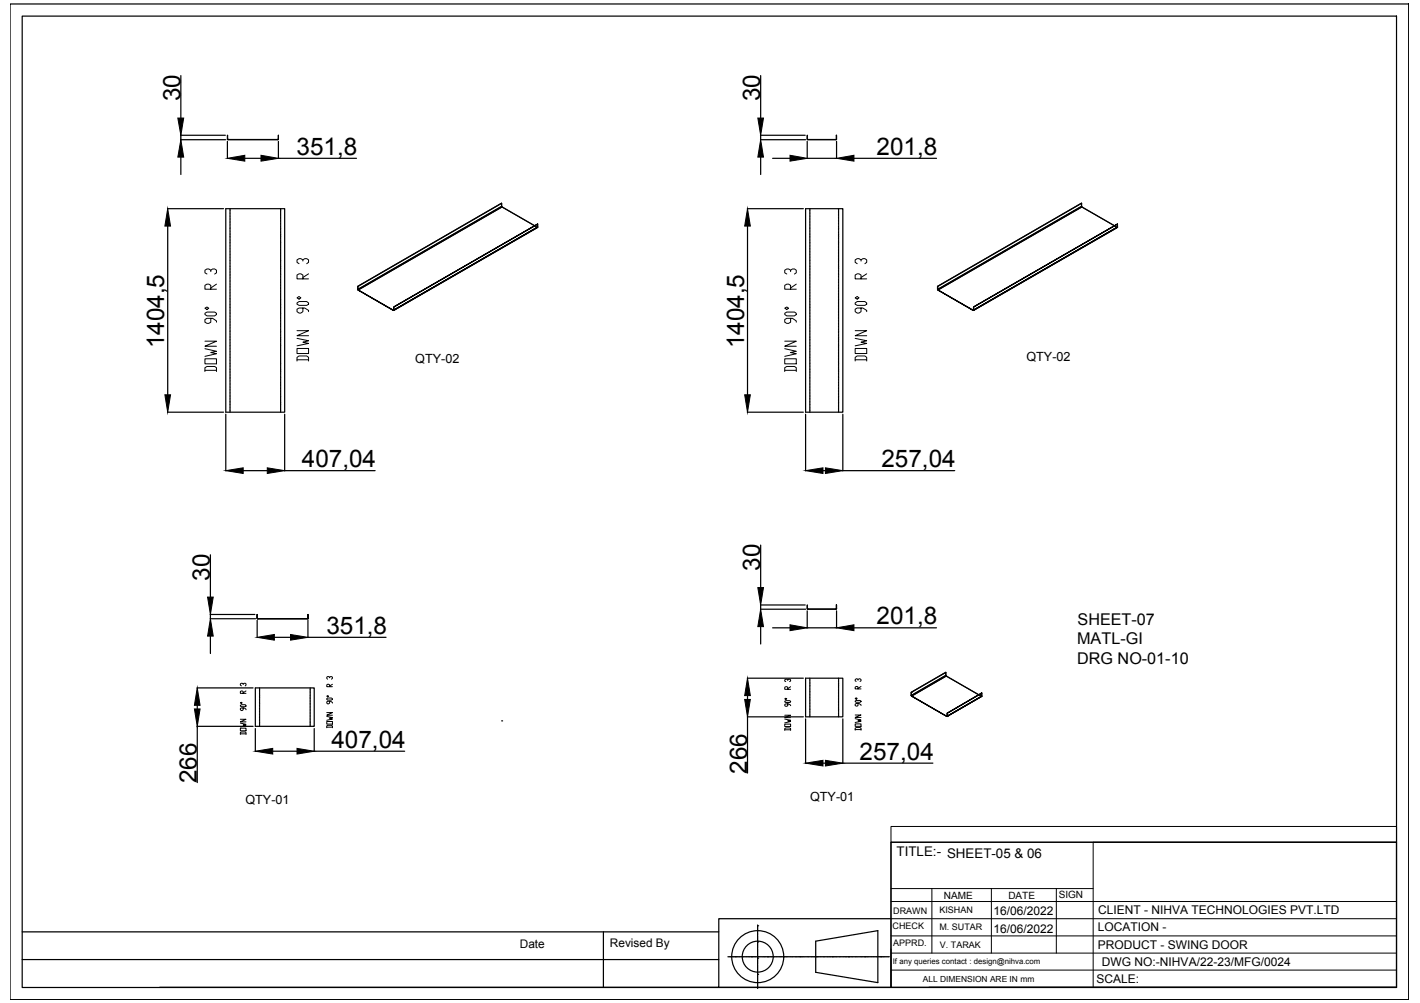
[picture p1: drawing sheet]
<svg xmlns="http://www.w3.org/2000/svg" width="297mm" height="210mm" viewBox="0 0 297 210" stroke-linecap="round" stroke-linejoin="round" font-family="sans-serif">
<!-- layer: 0 -->
<g fill="none" stroke="#000" stroke-width=".25">
<path d="M2.1 .8h292.6v208.4h-292.6zM4.6 3.4h287.5v203.3h-287.5zM37.8 15.8v8.9M159.1 15.8v8.9M37.8 32.9v3.6M47.1 28.3h-9.3v.9h9.4M47.6 28.3v.8zM47.6 29.6v3.5M47.6 29.1l.1 .1M47.7 29.2h10.4zM51.2 33.1h3.4M58.2 28.3v.8z"/>
<path d="M58.2 29.1l-.1 .1M58.2 29.6v3.5h16.4M159.1 29.2h9.5M159.1 28.3h9.3M159.1 28.3v.9M159.1 32.9v3.6M161.6 33.1h3.7M168.9 28.3v.8zM168.9 29.6v3.5h6.1v-3.5M168.9 29.1l.1 .1M169 29.2h5.9zM174.9 28.3l.1 .8z"/>
<path d="M175 29.1l-.1 .1M178.6 33.1h17.3M35 43.7h11.8M35.1 47.3v35.3M47.2 43.7h12.3v42.6h-12.3zM48.1 43.7v.4M48.1 44.1v.4M48.1 44.6v.1M48.1 44.8v.4M48.1 45.2v.1M48.1 45.4v.3M48.1 45.8v.1"/>
<path d="M48.1 46v.4M48.1 46.5h.1M48.1 46.6v.4M48.1 47.1h.1M48.1 47.2v.4M48.1 47.7v.5M48.1 48.3v.1M48.1 48.5v.3M48.1 48.9v.7M48.1 49.7v.4M48.1 50.2h.1M48.1 50.3v.5"/>
<path d="M48.1 50.9v.4M48.1 51.4v.1M48.1 51.5v.4M48.1 52v.1M48.1 52.1v.4M48.1 52.6v.1M48.1 52.8v.4M48.1 53.2v.1M48.1 53.4v.3M48.1 53.8v.1M48.1 54v.4M48.1 54.5v.5"/>
<path d="M48.1 55.1h.1M48.1 55.2v.4M48.1 55.7v.7M48.1 56.5v.3M48.1 56.9v.1M48.1 57.1v.5M48.1 57.7v.4M48.1 58.2h.1M48.1 58.3v.4M48.1 58.8h.1M48.1 58.9v.4M48.1 59.4v.1"/>
<path d="M48.1 59.5v.4M58.7 43.7v.4M58.7 44.1v.4M58.7 44.6v.1M58.7 44.8v.4M58.7 45.2v.1M58.7 45.4v.3M58.7 45.8v.1M58.7 46v.4M58.7 46.5h.1M58.7 46.6v.4M58.7 47.1h.1"/>
<path d="M58.7 47.2v.4M58.7 47.7v.5M58.7 48.3v.1M58.7 48.5v.3M58.7 48.9v.7M58.7 49.7v.4M58.7 50.2h.1M58.7 50.3v.5M58.7 50.9v.4M58.7 51.4v.1M58.7 51.5v.4M58.7 52v.1"/>
<path d="M58.7 52.1v.4M58.7 52.6v.1M58.7 52.8v.4M58.7 53.2v.1M58.7 53.4v.3M58.7 53.8v.1M58.7 54v.4M58.7 54.5v.5M58.7 55.1h.1M58.7 55.2v.4M58.7 55.7v.7M58.7 56.5v.3"/>
<path d="M58.7 56.9v.1M58.7 57.1v.5M58.7 57.7v.4M58.7 58.2h.1M58.7 58.3v.4M58.7 58.8h.1M58.7 58.9v.4M58.7 59.4v.1M58.7 59.5v.4M74.8 59.9h.1M74.9 59.9l30-17.4v.7l-30 17.4zM104.9 42.5l-30.1 17.4 .1 .7"/>
<path d="M105 43.2v.1M111.8 47.2l-6.8-3.9-30.1 17.4-.1-.1M112.5 46.9v.6l-30.1 17.4 30.1-17.3M112.5 47.5v.1M156.3 43.7h11.7M156.4 47.3v35.3M168.5 43.7h7.8v42.6h-7.8zM169.4 43.7v.4M169.4 44.1v.4M169.4 44.6v.1M169.4 44.8v.4M169.4 45.2v.1"/>
<path d="M169.4 45.4v.3M169.4 45.8v.1M169.4 46v.4M169.4 46.5h.1M169.4 46.6v.4M169.4 47.1h.1M169.4 47.2v.4M169.4 47.7v.5M169.4 48.3v.1M169.4 48.5v.3M169.4 48.9v.7M169.4 49.7v.4"/>
<path d="M169.4 50.2h.1M169.4 50.3v.5M169.4 50.9v.4M169.4 51.4v.1M169.4 51.5v.4M169.4 52v.1M169.4 52.1v.4M169.4 52.6v.1M169.4 52.8v.4M169.4 53.2v.1M169.4 53.4v.3M169.4 53.8v.1"/>
<path d="M169.4 54v.4M169.4 54.5v.5M169.4 55.1h.1M169.4 55.2v.4M169.4 55.7v.7M169.4 56.5v.3M169.4 56.9v.1M169.4 57.1v.5M169.4 57.7v.4M169.4 58.2h.1M169.4 58.3v.4M169.4 58.8h.1"/>
<path d="M169.4 58.9v.4M169.4 59.4v.1M169.4 59.5v.4M175.4 43.7v.4M175.4 44.1v.4M175.4 44.6v.1M175.4 44.8v.4M175.4 45.2v.1M175.4 45.4v.3M175.4 45.8v.1M175.4 46v.4M175.4 46.5h.1"/>
<path d="M175.4 46.6v.4M175.4 47.1h.1M175.4 47.2v.4M175.4 47.7v.5M175.4 48.3v.1M175.4 48.5v.3M175.4 48.9v.7M175.4 49.7v.4M175.4 50.2h.1M175.4 50.3v.5M175.4 50.9v.4M175.4 51.4v.1"/>
<path d="M175.4 51.5v.4M175.4 52v.1M175.4 52.1v.4M175.4 52.6v.1M175.4 52.8v.4M175.4 53.2v.1M175.4 53.4v.3M175.4 53.8v.1M175.4 54v.4M175.4 54.5v.5M175.4 55.1h.1M175.4 55.2v.4"/>
<path d="M175.4 55.7v.7M175.4 56.5v.3M175.4 56.9v.1M175.4 57.1v.5M175.4 57.7v.4M175.4 58.2h.1M175.4 58.3v.4M175.4 58.8h.1M175.4 58.9v.4M175.4 59.4v.1M175.4 59.5v.4M196.1 59.9h.1"/>
<path d="M196.2 59.9l30.1-17.4v.7l-30.1 17.4zM226.3 42.5l-30.2 17.4 .1 .7M226.3 43.2v.1M233.1 47.2l-6.8-3.9-30.1 17.4M233.8 46.9v.6l-30.1 17.4 30.1-17.3M233.8 47.5v.1M48.1 60v.1M48.1 60.1v.4M48.1 60.6v.1M48.1 60.8v.4M48.1 61.2v.1M48.1 61.4v.4"/>
<path d="M48.1 61.8v.1M48.1 62v.4M48.1 62.5v.5M48.1 63.1h.1M48.1 63.2v.4M48.1 63.7v.7M48.1 64.5v.3M48.1 64.9v.1M48.1 65.1v.5M48.1 65.7v.4M48.1 66.2h.1M48.1 66.3v.4"/>
<path d="M48.1 66.8h.1M48.1 66.9v.4M48.1 67.4v.1M48.1 67.5v.4M48.1 68v.1M48.1 68.1v.4M48.1 68.6v.1M48.1 68.8v.4M48.1 69.2v.6M48.1 69.8v.1M48.1 70v.4M48.1 70.5v.6"/>
<path d="M48.1 71.2v.4M48.1 71.7v.1M48.1 71.9v.5M48.1 72.5v.3M48.1 72.9v.1M48.1 73.1v.4M48.1 73.6h.1M48.1 73.7v.4M48.1 74.2h.1M48.1 74.3v.4M48.1 74.8h.1M48.1 74.9v.4"/>
<path d="M48.1 75.4v.1M48.1 75.6v.3M48.1 76v.5M48.1 76.6v.1M48.1 76.8v.4M48.1 77.2v.7M48.1 78v.4M48.1 78.5v.1M48.1 78.6v.5M48.1 79.2v.4M48.1 79.7v.1M48.1 79.9v.3"/>
<path d="M58.7 60v.1M58.7 60.1v.4M58.7 60.6v.1M58.7 60.8v.4M58.7 61.2v.1M58.7 61.4v.4M58.7 61.8v.1M58.7 62v.4M58.7 62.5v.5M58.7 63.1h.1M58.7 63.2v.4M58.7 63.7v.7"/>
<path d="M58.7 64.5v.3M58.7 64.9v.1M58.7 65.1v.5M58.7 65.7v.4M58.7 66.2h.1M58.7 66.3v.4M58.7 66.8h.1M58.7 66.9v.4M58.7 67.4v.1M58.7 67.5v.4M58.7 68v.1M58.7 68.1v.4"/>
<path d="M58.7 68.6v.1M58.7 68.8v.4M58.7 69.2v.6M58.7 69.8v.1M58.7 70v.4M58.7 70.5v.6M58.7 71.2v.4M58.7 71.7v.1M58.7 71.9v.5M58.7 72.5v.3M58.7 72.9v.1M58.7 73.1v.4"/>
<path d="M58.7 73.6h.1M58.7 73.7v.4M58.7 74.2h.1M58.7 74.3v.4M58.7 74.8h.1M58.7 74.9v.4M58.7 75.4v.1M58.7 75.6v.3M58.7 76v.5M58.7 76.6v.1M58.7 76.8v.4M58.7 77.2v.7"/>
<path d="M58.7 78v.4M58.7 78.5v.1M58.7 78.6v.5M58.7 79.2v.4M58.7 79.7v.1M58.7 79.9v.3M74.9 60.6v.1M74.9 60.7l7.4 4.3zM82.3 64.9v.1M82.3 64.9h.1M82.4 64.2l30.1-17.3zM82.4 64.2v.7z"/>
<path d="M82.4 64.9h-.1M82.4 64.9l-.1 .1M169.4 60v.1M169.4 60.1v.4M169.4 60.6v.1M169.4 60.8v.4M169.4 61.2v.1M169.4 61.4v.4M169.4 61.8v.1M169.4 62v.4M169.4 62.5v.5M169.4 63.1h.1"/>
<path d="M169.4 63.2v.4M169.4 63.7v.7M169.4 64.5v.3M169.4 64.9v.1M169.4 65.1v.5M169.4 65.7v.4M169.4 66.2h.1M169.4 66.3v.4M169.4 66.8h.1M169.4 66.9v.4M169.4 67.4v.1M169.4 67.5v.4"/>
<path d="M169.4 68v.1M169.4 68.1v.4M169.4 68.6v.1M169.4 68.8v.4M169.4 69.2v.6M169.4 69.8v.1M169.4 70v.4M169.4 70.5v.6M169.4 71.2v.4M169.4 71.7v.1M169.4 71.9v.5M169.4 72.5v.3"/>
<path d="M169.4 72.9v.1M169.4 73.1v.4M169.4 73.6h.1M169.4 73.7v.4M169.4 74.2h.1M169.4 74.3v.4M169.4 74.8h.1M169.4 74.9v.4M169.4 75.4v.1M169.4 75.6v.3M169.4 76v.5M169.4 76.6v.1"/>
<path d="M169.4 76.8v.4M169.4 77.2v.7M169.4 78v.4M169.4 78.5v.1M169.4 78.6v.5M169.4 79.2v.4M169.4 79.7v.1M169.4 79.9v.3M175.4 60v.1M175.4 60.1v.4M175.4 60.6v.1M175.4 60.8v.4"/>
<path d="M175.4 61.2v.1M175.4 61.4v.4M175.4 61.8v.1M175.4 62v.4M175.4 62.5v.5M175.4 63.1h.1M175.4 63.2v.4M175.4 63.7v.7M175.4 64.5v.3M175.4 64.9v.1M175.4 65.1v.5M175.4 65.7v.4"/>
<path d="M175.4 66.2h.1M175.4 66.3v.4M175.4 66.8h.1M175.4 66.9v.4M175.4 67.4v.1M175.4 67.5v.4M175.4 68v.1M175.4 68.1v.4M175.4 68.6v.1M175.4 68.8v.4M175.4 69.2v.6M175.4 69.8v.1"/>
<path d="M175.4 70v.4M175.4 70.5v.6M175.4 71.2v.4M175.4 71.7v.1M175.4 71.9v.5M175.4 72.5v.3M175.4 72.9v.1M175.4 73.1v.4M175.4 73.6h.1M175.4 73.7v.4M175.4 74.2h.1M175.4 74.3v.4"/>
<path d="M175.4 74.8h.1M175.4 74.9v.4M175.4 75.4v.1M175.4 75.6v.3M175.4 76v.5M175.4 76.6v.1M175.4 76.8v.4M175.4 77.2v.7M175.4 78v.4M175.4 78.5v.1M175.4 78.6v.5M175.4 79.2v.4"/>
<path d="M175.4 79.7v.1M175.4 79.9v.3M196.2 60.6v.1M196.2 60.7l7.4 4.3zM203.6 64.9h.1M203.7 64.2l30.1-17.3zM203.7 64.2v.7zM203.7 64.9h-.1M203.7 64.9l-.1 .1M35 86.3h11.8M47.2 86.7v11.8M48.1 80.3v.1"/>
<path d="M48.1 80.5v.3M48.1 80.9v.1M48.1 81.1v.4M48.1 81.6h.1M48.1 81.7v.4M48.1 82.2h.1M48.1 82.3v.4M48.1 82.8v.5M48.1 83.4v.1M48.1 83.6v.3M48.1 84v.7M48.1 84.8v.4"/>
<path d="M48.1 85.2v.1M48.1 85.4v.5M48.1 86v.3M50.9 98.5h5M58.7 80.3v.1M58.7 80.5v.3M58.7 80.9v.1M58.7 81.1v.4M58.7 81.6h.1M58.7 81.7v.4M58.7 82.2h.1M58.7 82.3v.4"/>
<path d="M58.7 82.8v.5M58.7 83.4v.1M58.7 83.6v.3M58.7 84v.7M58.7 84.8v.4M58.7 85.2v.1M58.7 85.4v.5M58.7 86v.3M59.5 86.7v11.8M59.5 98.5h19M156.3 86.3h11.7M168.5 86.7v11.8"/>
<path d="M169.4 80.3v.1M169.4 80.5v.3M169.4 80.9v.1M169.4 81.1v.4M169.4 81.6h.1M169.4 81.7v.4M169.4 82.2h.1M169.4 82.3v.4M169.4 82.8v.5M169.4 83.4v.1M169.4 83.6v.3M169.4 84v.7"/>
<path d="M169.4 84.8v.4M169.4 85.2v.1M169.4 85.4v.5M169.4 86v.3M172.2 98.5h.5M175.4 80.3v.1M175.4 80.5v.3M175.4 80.9v.1M175.4 81.1v.4M175.4 81.6h.1M175.4 81.7v.4M175.4 82.2h.1"/>
<path d="M175.4 82.3v.4M175.4 82.8v.5M175.4 83.4v.1M175.4 83.6v.3M175.4 84v.7M175.4 84.8v.4M175.4 85.2v.1M175.4 85.4v.5M175.4 86v.3M176.3 98.5h23.4M176.3 86.7v11.8M44 116.1v8.9"/>
<path d="M159.1 114.1v8.9M44 129.5h9.5M44 128.6h9.3M44 128.6v.9M44 133.1v3.7M53.8 128.6v.8zM53.8 129.4l.1 .1M53.8 129.8v3.6M53.9 129.5h.1M53.9 129.5h10.4h-10.4M57.4 133.4h3.4M64.3 129.5h.1"/>
<path d="M64.4 128.6v.8zM64.4 129.8v3.6M64.4 133.4h16.4M64.5 129.4l-.1 .1M159.1 127.5h9.5M159.1 126.6h9.3M159.1 126.6v.9M159.1 131.1v3.7M161.6 131.4h3.7M168.9 126.6v.8zM168.9 127.8v3.6h6.1v-3.6M168.9 127.3l.1 .2"/>
<path d="M169 127.5h5.9zM174.9 126.6l.1 .8zM175 127.3l-.1 .2M178.6 131.4h17.3M41.2 144h11.7M41.2 152h11.7M41.3 147.6v.8M41.3 152v11.8M53.4 144h12.3v8h-12.3zM53.4 152.5v4.8M54.3 144v.2M54.3 144.3v.5"/>
<path d="M54.3 144.9h.1M54.3 145v.4M54.3 145.5v.7M54.3 146.2v.4M54.3 146.7v.1M54.3 146.9v.5M54.3 147.5v.4M54.3 147.9v.1M54.3 148.1v.4M54.3 148.6h.1M54.3 148.7v.4M54.3 149.2v.1"/>
<path d="M54.3 149.3v.4M54.3 149.8h.1M54.3 149.9v.4M54.3 150.4v.1M54.3 150.6v.3M54.3 151v.5M54.3 151.6v.1M54.3 151.8v.2M57.1 157.2h5M64.9 144v.2M64.9 144.3v.5M64.9 144.9h.1"/>
<path d="M64.9 145v.4M64.9 145.5v.7M64.9 146.2v.4M64.9 146.7v.1M64.9 146.9v.5M64.9 147.5v.4M64.9 147.9v.1M64.9 148.1v.4M64.9 148.6h.1M64.9 148.7v.4M64.9 149.2v.1M64.9 149.3v.4"/>
<path d="M64.9 149.8h.1M64.9 149.9v.4M64.9 150.4v.1M64.9 150.6v.3M64.9 151v.5M64.9 151.6v.1M64.9 151.8v.2M65.7 152.5v4.8M65.7 157.2h19M104.9 150.9h.1M156.3 141.9h11.7M156.3 150h11.7"/>
<path d="M156.4 145.6v.8M156.4 150v11.8M168.5 141.9h7.8v8.1h-7.8zM168.5 150.4v9.4M169.4 141.9v.2M169.4 142.2v.1M169.4 142.4v.4M169.4 142.9v.6M169.4 143.6v.4M169.4 144.1v.1M169.4 144.3v.5M169.4 144.9v.3"/>
<path d="M169.4 145.3v.1M169.4 145.5v.4M169.4 146h.1M169.4 146.1v.4M169.4 146.5v.1M169.4 146.7v.4M169.4 147.2h.1M169.4 147.3v.4M169.4 147.8v.1M169.4 147.9v.4M169.4 148.4v.5M169.4 149v.1"/>
<path d="M169.4 149.2v.3M169.4 149.6v.4M172.2 159.7h.5M175.4 141.9v.2M175.4 142.2v.1M175.4 142.4v.4M175.4 142.9v.6M175.4 143.6v.4M175.4 144.1v.1M175.4 144.3v.5M175.4 144.9v.3M175.4 145.3v.1"/>
<path d="M175.4 145.5v.4M175.4 146h.1M175.4 146.1v.4M175.4 146.5v.1M175.4 146.7v.4M175.4 147.2h.1M175.4 147.3v.4M175.4 147.8v.1M175.4 147.9v.4M175.4 148.4v.5M175.4 149v.1M175.4 149.2v.3"/>
<path d="M175.4 149.6v.4M176.3 150.4v9.4M176.3 159.7h18.8M190.6 144.9l7.3-4.2v.6l-7.3 4.3zM190.6 144.9h.1M190.6 145.5l.1 .2M190.7 145.5v.1M197.9 140.7l-7.3 4.2v.7M197.9 141.3l.1 .1M198.1 149.9h.1M198.1 149.3l7.3-4.2zM198.1 149.3v.6z"/>
<path d="M204.8 145.4l-6.9-3.9-7.2 4.2M205.3 145.7l-7.2 4.2h.1M205.4 145.1v.6l-7.3 4.2-7.4-4.2 7.4 4.2M205.4 145.7h.1M186.4 176.3h105.7v30.3h-105.7zM4.6 195h145.8M126.2 195v11.7M158.5 199v.3M158.5 198.4v.2M158.5 197.1h.1M158.5 195.7v.2M158.5 195v.2"/>
<path d="M158.5 193.7h.1M158.5 193.6v.1M158.5 193.8v1.1M158.5 195.3v.3M158.5 195.9v1.2M158.5 197.2v1.1M158.5 198.7v.3M158.5 199.3v1.2M170.6 197l13-2.2v10.8l-13-2.1zM186.4 192.3h-36v14.3h-117M4.6 200.8h145.8M150.4 206.6h36"/>
<path d="M152.3 200.2h.2M152.6 200.2h1.1M153.7 200.2h.1M153.8 200.2h1.4M155.3 200.2h.3M155.6 200.2h.3M155.9 200.2h1.2M157.1 200.2h.1M157.2 200.2h1.1M158.4 200.2h.2M158.5 205.8v.3M158.5 205.1v.3"/>
<path d="M158.5 203.9h.1M158.5 202.4v1.5M158.5 201.7v.7M158.5 200.5h.1M158.5 200.6v1.1M158.5 203.9v1.2M158.5 205.4v.4M158.5 206.1v.8M158.7 200.2h.3M159 200.2h.3M159.3 200.2h1.2M160.5 200.2h.1"/>
<path d="M160.6 200.2h1.1M161.7 200.2h.3M162 200.2h.4M162.4 200.2h1.5M163.9 200.2h.1M163.9 200.2h1.2M165.1 200.2h.3M165.4 200.2h.4M165.8 200.2h.3M166.1 200.2h1.1M167.3 200.2h.1M167.3 200.2h1.5"/>
<path d="M168.8 200.2h.3M169.2 200.2h.2M169.5 200.2h1.1M170.7 200.2h.1M170.7 200.2h1.2M171.9 200.2h.3M172.2 200.2h.3M172.6 200.2h.2M172.9 200.2h1.1M174.1 200.2h.1M174.1 200.2h1.1M175.3 200.2h.2"/>
<path d="M175.6 200.2h.3M176 200.2h1.4M177.4 200.2h.1M177.5 200.2h1.1M178.7 200.2h.2M179 200.2h.3M179.4 200.2h.2M179.6 200.2h1.2M180.8 200.2h.1M180.9 200.2h1.4M182.4 200.2h.6M183 200.2h1.2"/>
<path d="M184.2 200.2h.1M184.3 200.2h1.1M185.4 200.2h.3M185.7 200.2h.3M194.3 206.6h97.8"/>
<circle cx="158.5" cy="200.2" r="5.4"/>
<circle cx="158.5" cy="200.2" r="3.2"/>
</g>
<g fill="none" stroke="#000" stroke-width=".21">
<path d="M44.1 56.8v-.3l-.4-.2h-.4l-.4 .2v.6l.4 .2M44.1 56.5l.4-.2h.4l.4 .2v.6l-.4 .2M45.3 59.5l-1.2 .8M104.9 42.5v.7M105 43.3l-.1-.1-30.1 17.4M111.8 47.2l.6 .4-7.4-4.3-30.1 17.4M112.4 47.6l-30.1 17.3M112.5 47.6l-30.2 17.4M112.5 46.9v.6M165.4 56.8v-.3l-.4-.2h-.4l-.4 .2v.6l.4 .2M165.4 56.5l.4-.2h.4l.4 .2v.6l-.4 .2M166.6 59.5l-1.2 .8"/>
<path d="M226.2 42.5l.1 .7M226.3 43.3l-.1-.1-30.1 17.4M233.1 47.2l.6 .4-7.4-4.3-30.1 17.4M233.7 47.6l-30.1 17.4 30.2-17.4M233.8 46.9v.6M42.9 77.8v-.9l.4-.2h1.6l.4 .2v.9M42.9 75.1h2.4v1h-2.4zM42.9 73l2.4 .5-1.2 .3 1.2 .2-2.4 .6M42.9 71.4h2.4l-2.4 1.1h2.4M42.9 65.6l.4-.3h1.6l.4 .3v.2l-.4 .3h-1.6l-.4-.3zM42.9 64.5l.4-.3 .4 .3-.4 .3zM42.9 77.5h2.4"/>
<path d="M44.1 66.6v.8l-.4 .3h-.4l-.4-.3v-.5l.4-.3h1.2l.8 .6v.2M44.1 60.5v-.8l-.4-.2h-.4l-.4 .2v.8h2.4M82.4 64.9l30.1-17.4zM164.2 77.8v-.9l.4-.2h1.6l.4 .2v.9M164.2 75.1h2.4v1h-2.4zM164.2 73l2.4 .5-1.2 .3 1.2 .2-2.4 .6M164.2 71.4h2.4l-2.4 1.1h2.4M164.2 65.6l.4-.3h1.6l.4 .3v.2l-.4 .3h-1.6l-.4-.3zM164.2 64.5l.4-.3 .4 .3-.4 .3zM164.2 77.5h2.4M165.4 66.6v.8l-.4 .3h-.4l-.4-.3v-.5l.4-.3h1.2l.8 .6v.2M165.4 60.5v-.8l-.4-.2h-.4l-.4 .2v.8h2.4"/>
<path d="M203.7 64.9l30.1-17.4zM50.3 153.7v-.4l.2-.1h.8l.2 .1v.4M50.3 152.4h1.2v.5h-1.2zM50.3 151.3l1.2 .3-.6 .2 .6 .1-1.2 .2M50.3 150.5h1.2l-1.2 .6h1.2M50.3 147.6l.2-.1h.8l.2 .3-1 .1zM50.3 147.1l.2-.1 .2 .1-.2 .1zM50.3 153.6h1.2M50.9 148.2v.3l-.2 .2-.4-.2v-.2l.2-.1h.6l.4 .3M50.9 145.1v-.4l-.2-.1-.4 .1v.4h1.2M50.9 143.2l-.2-.2-.4 .1v.3l.2 .1M50.9 143.1l.2-.1 .4 .1-.2 .4"/>
<path d="M51.5 144.6l-.6 .4M68.4 152.3v-.4l.1-.1h.8l.2 .1v.4M68.4 151h1.1v.5h-1.1zM68.4 149.9l1.1 .3-.6 .1 .6 .2-1.1 .2M68.4 149.1h1.1l-1.1 .6h1.1M68.4 146.2l.9-.1 .2 .3-1 .1zM68.4 145.7l.1-.1 .2 .1-.2 .1zM68.4 152.2h1.1M68.9 146.8v.3l-.2 .2-.3-.2 .1-.3h.7l.3 .3M68.9 143.7v-.4l-.2-.1-.3 .1v.4h1.1M68.9 141.8v-.1l-.4-.1-.1 .1 .1 .4M68.9 141.7l.3-.1 .3 .1v.3l-.2 .1"/>
<path d="M69.5 143.2l-.6 .4M164.2 152.9v-.4l.2-.2h.8l.2 .2v.4M164.2 151.5h1.2v.5h-1.2zM164.2 150.5l1.2 .2-.6 .2 .6 .1-1.2 .3M164.2 149.7h1.2l-1.2 .5h1.2M164.2 146.8l1-.2 .2 .3-1 .1zM164.2 146.2l.2-.1 .2 .1-.2 .2zM164.2 152.7h1.2M164.8 147.3v.4l-.2 .1-.4-.1v-.3l.2-.1h.6l.4 .4M164.8 144.3v-.5l-.2-.1-.4 .1v.5h1.2M164.8 142.4l-.2-.3h-.2l-.2 .2v.2l.2 .1M164.8 142.3l.2-.2 .4 .2v.2l-.2 .1"/>
<path d="M165.4 143.7l-.6 .4M178.9 152.8v-.4l.2-.1h.8l.2 .1v.4M178.9 151.5h1.2v.5h-1.2zM178.9 150.4l1.2 .3-.6 .1 .6 .1-1.2 .3M178.9 149.6h1.2l-1.2 .5h1.2M178.9 146.7l1-.1 .2 .2-1 .2zM178.9 146.2l.2-.2 .2 .2-.2 .1zM178.9 152.7h1.2M179.5 147.2v.4l-.2 .2-.4-.2v-.2l.2-.2h.6l.4 .4M179.5 144.2v-.4l-.2-.1-.4 .1v.4h1.2M179.5 142.4l-.2-.3h-.2l-.2 .1v.3l.2 .1M179.5 142.2l.2-.1 .4 .1v.3l-.2 .1"/>
<path d="M180.1 143.7l-.6 .3M197.9 140.7v.6M197.9 141.3v.2M197.9 141.3l-7.3 4.2M198.1 149.9l7.2-4.2-7.2 4.2M198.1 149.9l7.2-4.2zM204.8 145.4l.5 .3-7.4-4.2-7.2 4.2M205.3 145l.1 .7M186.4 173h105.7v3.3h-105.7zM186.4 176.3v30.3M292.1 176.3h-63.4v30.3M186.4 199.5h105.7"/>
<path d="M186.4 195.9h105.7M186.4 192.3h105.7M186.4 188.7h105.7M186.4 186h42.3M194.9 186v13.5M207.4 186v13.5M221 186v13.5M186.4 203h105.7"/>
</g>
<g fill="#000" stroke="#000" stroke-width=".21">
<path d="M37.8 29.2l.6 3.7h-1.2zM37.2 24.7h1.2l-.6 3.6zM47.6 33.1l3.6-.6v1.2zM54.6 32.5l3.6 .6-3.6 .6zM159.1 29.2l.6 3.7h-1.2zM158.5 24.7h1.2l-.6 3.6zM165.3 32.5l3.6 .6-3.6 .6zM175 33.1l3.6-.6v1.2zM35.1 43.7l.6 3.6h-1.2zM156.4 43.7l.6 3.6h-1.2zM34.5 82.6h1.2l-.6 3.7zM47.2 98.5l3.7-.6v1.2z"/>
<path d="M55.9 97.9l3.6 .6-3.6 .6zM155.8 82.6h1.2l-.6 3.7zM168.5 98.5l3.7-.6v1.2zM172.7 97.9l3.6 .6-3.6 .6zM44 129.5l.6 3.6h-1.2zM43.4 125h1.2l-.6 3.6zM53.8 133.4l3.6-.6v1.2zM60.8 132.8l3.6 .6-3.6 .6zM159.1 127.5l.6 3.6h-1.2zM158.5 123h1.2l-.6 3.6zM165.3 130.8l3.6 .6-3.6 .6zM175 131.4l3.6-.6v1.2z"/>
<path d="M41.3 144l.6 3.6h-1.2zM40.7 148.4h1.2l-.6 3.6zM53.4 157.2l3.7-.6v1.2zM62.1 156.6l3.6 .6-3.6 .6zM156.4 141.9l.6 3.7h-1.2zM155.8 146.4h1.2l-.6 3.6zM168.5 159.7l3.7-.6v1.2zM172.7 159.1l3.6 .6-3.6 .6z"/>
</g>
<g font-size="5.3">
<text x="65.3" y="76.9" transform="rotate(-90 65.3 76.9)">DOWN 90° R 3</text>
<text x="182" y="76.9" transform="rotate(-90 182 76.9)">DOWN 90° R 3</text>
</g>
<g font-size="5.1">
<text x="37.7" y="21.2" transform="rotate(-90 37.7 21.2)">30</text>
<text x="159" y="21.2" transform="rotate(-90 159 21.2)">30</text>
<text x="62" y="32.4">351,8</text>
<text x="183.4" y="32.4">201,8</text>
<text x="34.4" y="72.9" transform="rotate(-90 34.4 72.9)">1404,5</text>
<text x="155.6" y="72.9" transform="rotate(-90 155.6 72.9)">1404,5</text>
<text x="63.1" y="97.7">407,04</text>
<text x="184.4" y="97.7">257,04</text>
<text x="159" y="119.5" transform="rotate(-90 159 119.5)">30</text>
<text x="43.9" y="121.5" transform="rotate(-90 43.9 121.5)">30</text>
<text x="183.4" y="130.6">201,8</text>
<text x="68.3" y="132.7">351,8</text>
<text x="69.3" y="156.4">407,04</text>
<text x="156.3" y="161.9" transform="rotate(-90 156.3 161.9)">266</text>
<text x="179.8" y="158.9">257,04</text>
<text x="41.2" y="163.9" transform="rotate(-90 41.2 163.9)">266</text>
</g>
<g font-size="3.4">
<text x="225.4" y="130.7">SHEET-07</text>
<text x="225.3" y="134.8">MATL-GI</text>
<text x="225.3" y="138.9">DRG NO-01-10</text>
</g>
<text font-size="2.8" x="187.6" y="179.2">TITLE:- SHEET-05 &amp; 06</text>
<g font-size="2.6">
<text x="86.9" y="76.1">QTY-02</text>
<text x="214.7" y="75.5">QTY-02</text>
<text x="169.4" y="167.5">QTY-01</text>
<text x="51.3" y="168.3">QTY-01</text>
</g>
<g font-size="2.5">
<text x="207.8" y="191.6">16/06/2022</text>
<text x="229.7" y="191.3">CLIENT - NIHVA TECHNOLOGIES PVT.LTD</text>
<text x="207.8" y="195.2">16/06/2022</text>
<text x="229.6" y="194.9">LOCATION -</text>
<text x="108.7" y="198.5">Date</text>
<text x="127.6" y="198.2">Revised By</text>
<text x="229.6" y="198.5">PRODUCT - SWING DOOR</text>
<text x="230.5" y="202.1">DWG NO:-NIHVA/22-23/MFG/0024</text>
<text x="229.3" y="205.7">SCALE:</text>
</g>
<g font-size="2.1">
<text x="197.4" y="188.1">NAME</text>
<text x="210.9" y="188.2">DATE</text>
<text x="221.5" y="188">SIGN</text>
</g>
<g font-size="1.9">
<text x="186.8" y="191.2">DRAWN</text>
<text x="196.5" y="191.1">KISHAN</text>
<text x="186.7" y="194.4">CHECK</text>
<text x="186.8" y="198">APPRD.</text>
<text x="196.5" y="194.7">M. SUTAR</text>
<text x="196.6" y="198.3">V. TARAK</text>
</g>
<text font-size="1.8" x="193" y="205.4">ALL DIMENSION ARE IN mm</text>
<text font-size="1.6" x="186.8" y="201.7">If any queries contact : design@nihva.com</text>
</svg>
